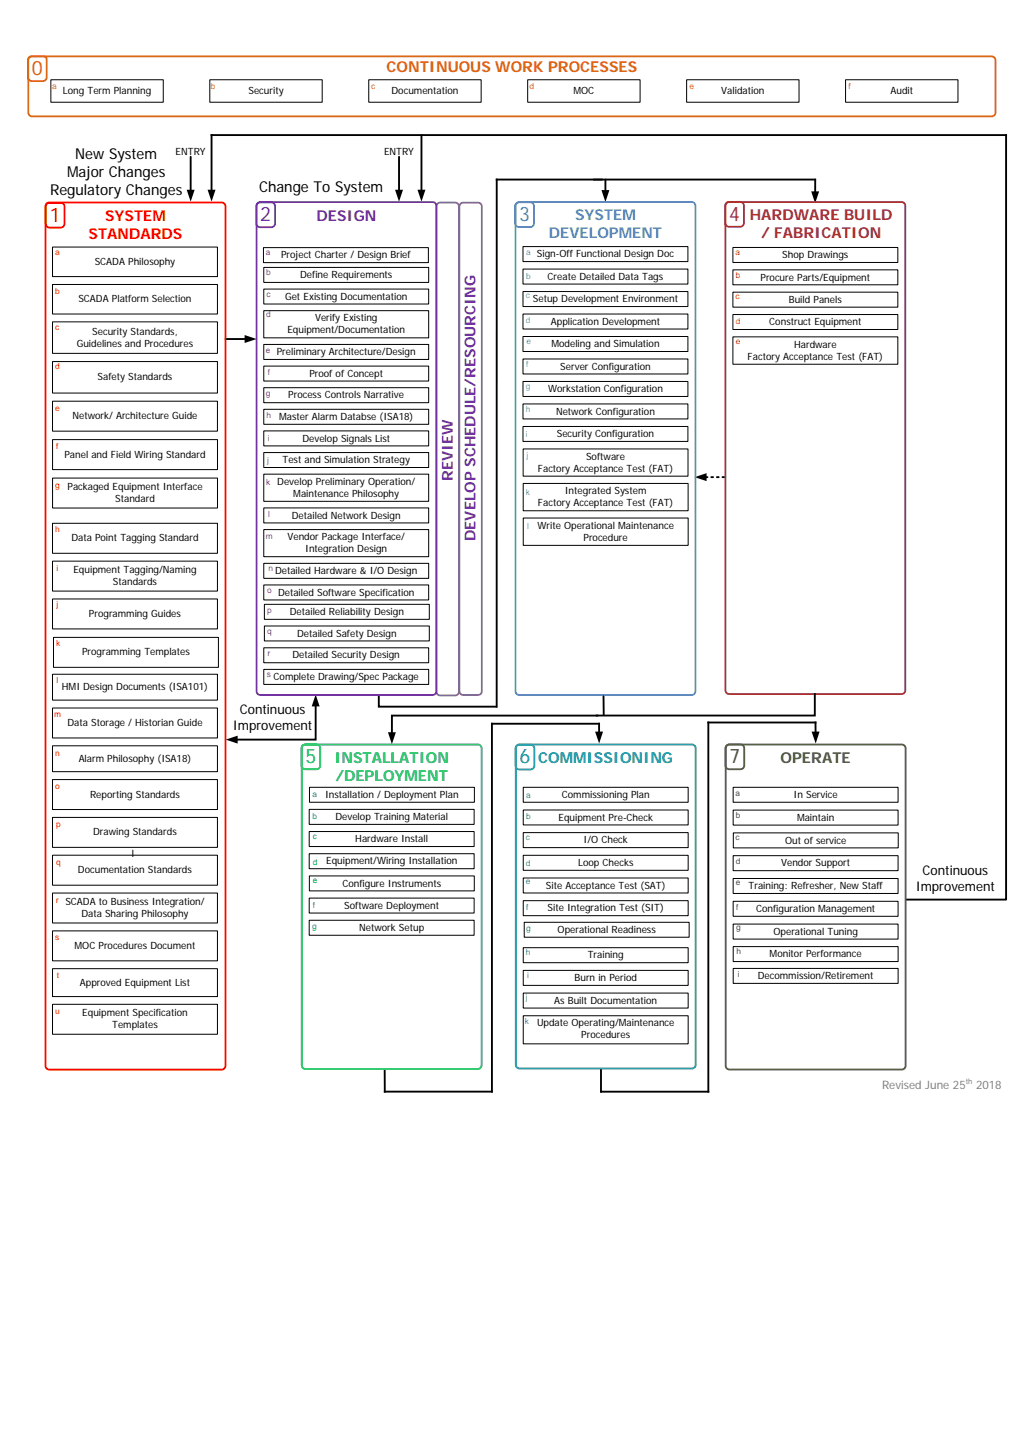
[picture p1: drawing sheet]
<svg xmlns="http://www.w3.org/2000/svg" width="420mm" height="594mm" viewBox="0 0 420 594" stroke-linecap="round" stroke-linejoin="round" font-family="sans-serif">
<path d="M172.9 55.5v22.8M412.8 55.5h-326v22.4M412.8 55.3v314h-40.9M78.2 64.3v14M163.7 64.3v14M203.8 73.7h43.1M248.4 73.7v4.8M92.5 139.2h8.3M245.8 300.4v-3.3h-44v151.1h-43.9l-.1-8.9" fill="none" stroke="#000" stroke-width=".77"/>
<path d="M76.6 77.9h3.3l-1.7 4.9zM85.2 77.9h3.2l-1.6 4.9zM162.1 77.9h3.3l-1.7 4.9zM171.3 77.9h3.3l-1.7 4.9zM246.8 78h3.2l-1.6 5zM100.4 137.6l4.9 1.6-4.9 1.6zM244.2 300.4h3.2l-1.6 4.9z" fill="#000"/>
<path d="M223.8 89.4h49.2v5.5h-49.2zM302.7 89.4h68.5v5.5h-68.5zM181.6 160.5h4.6v48.7h-4.6z" fill="none" stroke="#fff" stroke-width=".41"/>
<path d="M179.4 83.8l1.2-.6h6.2l.9 .3 .6 1.2v199.3l-.3 .9-1.2 .6-6.7-.1-.7-.5-.3-.9v-199.3z" fill="none" stroke="#7e649e" stroke-width=".74"/>
<path d="M21.5 101.4h67.7v12.2h-67.7z" fill="#fff"/>
<path d="M21.5 101.4h67.7v12.2h-67.7z" fill="none" stroke="#000" stroke-width=".41"/>
<path d="M214.6 101.2h67.7v6.2h-67.7z" fill="#fff"/>
<path d="M214.6 101.2h67.7v6.2h-67.7z" fill="none" stroke="#000" stroke-width=".41"/>
<path d="M214.6 110.5h67.7v6.1h-67.7z" fill="#fff"/>
<path d="M214.6 110.5h67.7v6.1h-67.7z" fill="none" stroke="#000" stroke-width=".41"/>
<path d="M214.6 119.7h67.7v6.2h-67.7z" fill="#fff"/>
<path d="M214.6 119.7h67.7v6.2h-67.7z" fill="none" stroke="#000" stroke-width=".41"/>
<path d="M214.6 128.9h67.7v6.2h-67.7z" fill="#fff"/>
<path d="M214.6 128.9h67.7v6.2h-67.7z" fill="none" stroke="#000" stroke-width=".41"/>
<path d="M214.6 138.2h67.7v6.1h-67.7z" fill="#fff"/>
<path d="M214.6 138.2h67.7v6.1h-67.7z" fill="none" stroke="#000" stroke-width=".41"/>
<path d="M214.6 147.4h67.7v6.1h-67.7z" fill="#fff"/>
<path d="M214.6 147.4h67.7v6.1h-67.7z" fill="none" stroke="#000" stroke-width=".41"/>
<path d="M214.6 156.6h67.7v6.2h-67.7z" fill="#fff"/>
<path d="M214.6 156.6h67.7v6.2h-67.7z" fill="none" stroke="#000" stroke-width=".41"/>
<path d="M214.6 165.8h67.7v6.2h-67.7z" fill="#fff"/>
<path d="M214.6 165.8h67.7v6.2h-67.7z" fill="none" stroke="#000" stroke-width=".41"/>
<path d="M191 109.8h4.6v115.4h-4.6z" fill="none" stroke="#fff" stroke-width=".41"/>
<path d="M189.1 83.5l.9-.3h6.2l.9 .3 .6 1.3v199l-.3 .9-1.2 .6-6.7-.1-.7-.5-.3-.9v-199z" fill="none" stroke="#7e649e" stroke-width=".74"/>
<path d="M214.6 175.1h67.7v6.1h-67.7z" fill="#fff"/>
<path d="M214.6 175.1h67.7v6.1h-67.7z" fill="none" stroke="#000" stroke-width=".41"/>
<path d="M300.7 101.6h67.7v6.2h-67.7z" fill="#fff"/>
<path d="M300.7 101.6h67.7v6.2h-67.7z" fill="none" stroke="#000" stroke-width=".41"/>
<path d="M300.7 110.8h67.7v6.1h-67.7z" fill="#fff"/>
<path d="M300.7 110.8h67.7v6.1h-67.7z" fill="none" stroke="#000" stroke-width=".41"/>
<path d="M300.7 120h67.7v6.1h-67.7z" fill="#fff"/>
<path d="M300.7 120h67.7v6.1h-67.7z" fill="none" stroke="#000" stroke-width=".41"/>
<path d="M300.7 129.1h67.7v6.2h-67.7z" fill="#fff"/>
<path d="M300.7 129.1h67.7v6.2h-67.7z" fill="none" stroke="#000" stroke-width=".41"/>
<path d="M300.7 138.3h67.7v11.2h-67.7z" fill="#fff"/>
<path d="M300.7 138.3h67.7v11.2h-67.7z" fill="none" stroke="#000" stroke-width=".41"/>
<path d="M243.8 73.7h90.7M334.5 73.8v4.8" fill="none" stroke="#000" stroke-width=".77"/>
<path d="M332.8 78.6h3.3l-1.6 4.9z" fill="#000"/>
<path d="M11.9 23.8l1.2-.6h393.8l1.3 .6 .3 .9v21.5l-.3 .9-1.3 .7h-393.8l-.9-.3-.6-1.3v-21.5z" fill="none" stroke="#d9680d" stroke-width=".74"/>
<path d="M214.7 184.3h67.6v11.2h-67.6z" fill="#fff"/>
<path d="M214.7 184.3h67.6v11.2h-67.6z" fill="none" stroke="#000" stroke-width=".41"/>
<path d="M151.3 32.7h46.1v9.3h-46.1z" fill="#fff"/>
<path d="M151.3 32.7h46.1v9.3h-46.1z" fill="none" stroke="#000" stroke-width=".41"/>
<path d="M281.7 32.7h46.2v9.3h-46.2z" fill="#fff"/>
<path d="M281.7 32.7h46.2v9.3h-46.2z" fill="none" stroke="#000" stroke-width=".41"/>
<path d="M346.9 32.7h46.2v9.3h-46.2z" fill="#fff"/>
<path d="M346.9 32.7h46.2v9.3h-46.2z" fill="none" stroke="#000" stroke-width=".41"/>
<path d="M20.9 32.7h46.1v9.3h-46.1z" fill="#fff"/>
<path d="M20.9 32.7h46.1v9.3h-46.1z" fill="none" stroke="#000" stroke-width=".41"/>
<path d="M86.1 32.7h46.1v9.3h-46.1z" fill="#fff"/>
<path d="M86.1 32.7h46.1v9.3h-46.1z" fill="none" stroke="#000" stroke-width=".41"/>
<path d="M216.5 32.7h46.1v9.3h-46.1z" fill="#fff"/>
<path d="M216.5 32.7h46.1v9.3h-46.1z" fill="none" stroke="#000" stroke-width=".41"/>
<path d="M12.1 23.4l.9-.3h4.6l1.3 .6 .3 .9v7.1l-.7 1.3-.9 .3h-4.6l-1.2-.7-.3-.9v-7.1z" fill="none" stroke="#ea700d" stroke-width=".74"/>
<path d="M19.1 83.9l1.2-.7h4.6l1.2 .7 .3 .9v7.1l-.6 1.3-.9 .3h-4.6l-1.2-.7-.3-.9v-7.1z" fill="none" stroke="#f00" stroke-width=".74"/>
<path d="M105.5 83.7l1.2-.6h4.6l1.3 .6 .3 .9v7.1l-.7 1.3-.9 .3h-4.6l-1.2-.6-.3-1v-7.1z" fill="none" stroke="#7030a0" stroke-width=".74"/>
<path d="M211.7 83.7l1.3-.6h4.6l1.2 .6 .3 .9v7.1l-.6 1.2-.9 .3h-4.6l-1.3-.6-.3-.9v-7.1z" fill="none" stroke="#548bd4" stroke-width=".74"/>
<path d="M297.9 83.5l1.2-.6h4.6l1.2 .6 .3 .9v7.1l-.6 1.3-.9 .3h-4.6l-1.2-.6-.3-1v-7.1z" fill="none" stroke="#923931" stroke-width=".74"/>
<path d="M203.8 73.7v216.4" fill="none" stroke="#000" stroke-width=".77"/>
<path d="M289.5 195.9h8" fill="none" stroke="#000" stroke-width=".77" stroke-dasharray=".8 1.5"/>
<path d="M285 195.9l4.9-1.6v3.2z" fill="#000"/>
<path d="M21.5 116.8h67.7v12.1h-67.7z" fill="#fff"/>
<path d="M21.5 116.8h67.7v12.1h-67.7z" fill="none" stroke="#000" stroke-width=".41"/>
<path d="M19.3 83.4l.9-.3h70.8l.9 .3 .5 .8 .1 353.4-.3 .9-.8 .6h-71.2l-.9-.2-.6-.8v-353.4z" fill="none" stroke="#f00" stroke-width=".74"/>
<path d="M129.5 290v13.7h-32M155.4 285.3v4.8h48.2M334.6 300.4v-3.8h-44v151.6h-43.9" fill="none" stroke="#000" stroke-width=".77"/>
<path d="M129.5 285.1l1.6 4.9h-3.2zM92.6 303.7l4.9-1.7v3.3zM333 300.4h3.3l-1.6 4.9z" fill="#000"/>
<path d="M298.3 83.2l.9-.2h70.7l.9 .2 .6 .8 .1 199.4-.3 .9-.8 .6h-71.2l-.9-.3-.6-.7-.1-199.4z" fill="none" stroke="#923931" stroke-width=".74"/>
<path d="M211.8 83.6l1.3-.6h70.7l.9 .2 .6 .8v199.8l-.3 .9-.7 .5-71.2 .1-.9-.3-.6-.7-.1-199.8z" fill="none" stroke="#548bd4" stroke-width=".74"/>
<path d="M105.9 83.3l.9-.3h70.7l.9 .3 .6 .7 .1 199.8-.3 .9-.8 .5-71.2 .1-.9-.3-.6-.7v-199.8z" fill="none" stroke="#7030a0" stroke-width=".74"/>
<path d="M21.5 132.1h67.7v13h-67.7z" fill="#fff"/>
<path d="M21.5 132.1h67.7v13h-67.7z" fill="none" stroke="#000" stroke-width=".41"/>
<path d="M21.5 148.4h67.7v13h-67.7z" fill="#fff"/>
<path d="M21.5 148.4h67.7v13h-67.7z" fill="none" stroke="#000" stroke-width=".41"/>
<path d="M108.1 101.7h67.7v6.1h-67.7z" fill="#fff"/>
<path d="M108.1 101.7h67.7v6.1h-67.7z" fill="none" stroke="#000" stroke-width=".41"/>
<path d="M246.6 438.9v9.3" fill="none" stroke="#000" stroke-width=".77"/>
<path d="M220.9 308.8h55.3v5.4h-55.3zM307 308.8h55.4v5.4h-55.4z" fill="none" stroke="#fff" stroke-width=".41"/>
<path d="M300.8 323.2h67.7v6.2h-67.7z" fill="#fff"/>
<path d="M300.8 323.2h67.7v6.2h-67.7z" fill="none" stroke="#000" stroke-width=".41"/>
<path d="M300.8 332.6h67.7v6.2h-67.7z" fill="#fff"/>
<path d="M300.8 332.6h67.7v6.2h-67.7z" fill="none" stroke="#000" stroke-width=".41"/>
<path d="M300.8 351.3h67.7v6.2h-67.7z" fill="#fff"/>
<path d="M300.8 351.3h67.7v6.2h-67.7z" fill="none" stroke="#000" stroke-width=".41"/>
<path d="M300.8 360.7h67.7v6.1h-67.7z" fill="#fff"/>
<path d="M300.8 360.7h67.7v6.1h-67.7z" fill="none" stroke="#000" stroke-width=".41"/>
<path d="M300.8 370h67.7v6.2h-67.7z" fill="#fff"/>
<path d="M300.8 370h67.7v6.2h-67.7z" fill="none" stroke="#000" stroke-width=".41"/>
<path d="M214.7 323.2h67.7v6.2h-67.7z" fill="#fff"/>
<path d="M214.7 323.2h67.7v6.2h-67.7z" fill="none" stroke="#000" stroke-width=".41"/>
<path d="M300.9 341.9h67.7v6.2h-67.7z" fill="#fff"/>
<path d="M300.9 341.9h67.7v6.2h-67.7z" fill="none" stroke="#000" stroke-width=".41"/>
<path d="M212.2 306l.9-.3h4.6l1.3 .7 .2 .9v7.1l-.6 1.2-.9 .3h-4.6l-1.2-.6-.3-.9v-7.1zM212.3 306l.9-.3h70.7l1.3 .6 .3 .9v129.9l-.7 1.3-.9 .3h-70.7l-1.3-.7-.3-.9v-129.9z" fill="none" stroke="#099" stroke-width=".74"/>
<path d="M298 306.3l1.2-.7h4.6l1.3 .7 .3 .9v7.1l-.7 1.2-.9 .3h-4.6l-1.2-.6-.3-.9v-7.1zM298.4 306l.9-.3h70.7l1.3 .6 .3 .9v130.4l-.7 1.2-.9 .3h-70.7l-1.3-.6-.2-.9v-130.4z" fill="none" stroke="#50632a" stroke-width=".74"/>
<path d="M124 306.3l1.2-.7h4.7l1.2 .7 .3 .9v7.1l-.6 1.2-.9 .3h-4.7l-1.2-.6-.3-.9v-7.1zM124.4 306l.9-.3h70.8l1.2 .6 .3 .9v130.1l-.6 1.3-.9 .3h-70.8l-1.2-.7-.3-.9v-130.1z" fill="none" stroke="#0dc44d" stroke-width=".74"/>
<path d="M127 323.2h67.6v6.2h-67.6z" fill="#fff"/>
<path d="M127 323.2h67.6v6.2h-67.6z" fill="none" stroke="#000" stroke-width=".41"/>
<path d="M126.9 332.3h67.6v6.2h-67.6z" fill="#fff"/>
<path d="M126.9 332.3h67.6v6.2h-67.6z" fill="none" stroke="#000" stroke-width=".41"/>
<path d="M126.9 341.4h67.6v6.2h-67.6z" fill="#fff"/>
<path d="M126.9 341.4h67.6v6.2h-67.6z" fill="none" stroke="#000" stroke-width=".41"/>
<path d="M126.9 350.5h67.6v6.2h-67.6z" fill="#fff"/>
<path d="M126.9 350.5h67.6v6.2h-67.6z" fill="none" stroke="#000" stroke-width=".41"/>
<path d="M126.9 368.7h67.6v6.2h-67.6z" fill="#fff"/>
<path d="M126.9 368.7h67.6v6.2h-67.6z" fill="none" stroke="#000" stroke-width=".41"/>
<path d="M126.9 377.8h67.6v6.2h-67.6z" fill="#fff"/>
<path d="M126.9 377.8h67.6v6.2h-67.6z" fill="none" stroke="#000" stroke-width=".41"/>
<path d="M126.9 359.6h67.7v6.2h-67.7z" fill="#fff"/>
<path d="M126.9 359.6h67.7v6.2h-67.7z" fill="none" stroke="#000" stroke-width=".41"/>
<path d="M214.7 351.2h67.7v6.1h-67.7z" fill="#fff"/>
<path d="M214.7 351.2h67.7v6.1h-67.7z" fill="none" stroke="#000" stroke-width=".41"/>
<path d="M214.7 360.5h67.7v6.1h-67.7z" fill="#fff"/>
<path d="M214.7 360.5h67.7v6.1h-67.7z" fill="none" stroke="#000" stroke-width=".41"/>
<path d="M214.7 341.8h67.7v6.2h-67.7z" fill="#fff"/>
<path d="M214.7 341.8h67.7v6.2h-67.7z" fill="none" stroke="#000" stroke-width=".41"/>
<path d="M214.7 332.5h67.7v6.2h-67.7z" fill="#fff"/>
<path d="M214.7 332.5h67.7v6.2h-67.7z" fill="none" stroke="#000" stroke-width=".41"/>
<path d="M245.1 293.8h-84.3v6.9M247.6 285.8l.1 7.5M334.3 284.9v8.9h-89.4" fill="none" stroke="#000" stroke-width=".77"/>
<path d="M159.2 300.6h3.2l-1.6 4.9z" fill="#000"/>
<path d="M108.2 118.7h67.7v6.1h-67.7z" fill="#fff"/>
<path d="M108.2 118.7h67.7v6.1h-67.7z" fill="none" stroke="#000" stroke-width=".41"/>
<path d="M108.2 127.5h67.7v11.2h-67.7z" fill="#fff"/>
<path d="M108.2 127.5h67.7v11.2h-67.7z" fill="none" stroke="#000" stroke-width=".41"/>
<path d="M108.2 141.4h67.7v6.2h-67.7z" fill="#fff"/>
<path d="M108.2 141.4h67.7v6.2h-67.7z" fill="none" stroke="#000" stroke-width=".41"/>
<path d="M108.2 159.2h67.7v6.1h-67.7z" fill="#fff"/>
<path d="M108.2 159.2h67.7v6.1h-67.7z" fill="none" stroke="#000" stroke-width=".41"/>
<path d="M108.2 150.3h67.7v6.1h-67.7z" fill="#fff"/>
<path d="M108.2 150.3h67.7v6.1h-67.7z" fill="none" stroke="#000" stroke-width=".41"/>
<path d="M108.2 176.9h67.7v6.2h-67.7z" fill="#fff"/>
<path d="M108.2 176.9h67.7v6.2h-67.7z" fill="none" stroke="#000" stroke-width=".41"/>
<path d="M108.2 185.8h67.7v6.1h-67.7z" fill="#fff"/>
<path d="M108.2 185.8h67.7v6.1h-67.7z" fill="none" stroke="#000" stroke-width=".41"/>
<path d="M108.2 208.5h67.7v6.2h-67.7z" fill="#fff"/>
<path d="M108.2 208.5h67.7v6.2h-67.7z" fill="none" stroke="#000" stroke-width=".41"/>
<path d="M108.2 231.3h67.7v6.1h-67.7z" fill="#fff"/>
<path d="M108.2 231.3h67.7v6.1h-67.7z" fill="none" stroke="#000" stroke-width=".41"/>
<path d="M108.2 240.2h67.7v6.1h-67.7z" fill="#fff"/>
<path d="M108.2 240.2h67.7v6.1h-67.7z" fill="none" stroke="#000" stroke-width=".41"/>
<path d="M108.2 194.7h67.7v11.1h-67.7z" fill="#fff"/>
<path d="M108.2 194.7h67.7v11.1h-67.7z" fill="none" stroke="#000" stroke-width=".41"/>
<path d="M108.2 217.4h67.7v11.2h-67.7z" fill="#fff"/>
<path d="M108.2 217.4h67.7v11.2h-67.7z" fill="none" stroke="#000" stroke-width=".41"/>
<path d="M108.2 168h67.7v6.2h-67.7z" fill="#fff"/>
<path d="M108.2 168h67.7v6.2h-67.7z" fill="none" stroke="#000" stroke-width=".41"/>
<path d="M108.2 274.8h67.7v6.2h-67.7z" fill="#fff"/>
<path d="M108.2 274.8h67.7v6.2h-67.7z" fill="none" stroke="#000" stroke-width=".41"/>
<path d="M108.2 266h67.7v6.1h-67.7z" fill="#fff"/>
<path d="M108.2 266h67.7v6.1h-67.7z" fill="none" stroke="#000" stroke-width=".41"/>
<path d="M108.5 257h67.6v6.1h-67.6z" fill="#fff"/>
<path d="M108.5 257h67.6v6.1h-67.6z" fill="none" stroke="#000" stroke-width=".41"/>
<path d="M108.5 248.1h67.6v6.2h-67.6z" fill="#fff"/>
<path d="M108.5 248.1h67.6v6.2h-67.6z" fill="none" stroke="#000" stroke-width=".41"/>
<path d="M108.2 109.8h67.7v6.2h-67.7z" fill="#fff"/>
<path d="M108.2 109.8h67.7v6.2h-67.7z" fill="none" stroke="#000" stroke-width=".41"/>
<path d="M214.7 198.5h67.6v11.2h-67.6z" fill="#fff"/>
<path d="M214.7 198.5h67.6v11.2h-67.6z" fill="none" stroke="#000" stroke-width=".41"/>
<path d="M300.8 397.6h67.7v6.1h-67.7z" fill="#fff"/>
<path d="M300.8 397.6h67.7v6.1h-67.7z" fill="none" stroke="#000" stroke-width=".41"/>
<path d="M300.8 379.4h67.7v6.2h-67.7z" fill="#fff"/>
<path d="M300.8 379.4h67.7v6.2h-67.7z" fill="none" stroke="#000" stroke-width=".41"/>
<path d="M300.8 388.6h67.7v6.2h-67.7z" fill="#fff"/>
<path d="M300.8 388.6h67.7v6.2h-67.7z" fill="none" stroke="#000" stroke-width=".41"/>
<path d="M214.7 389.1h67.7v6.1h-67.7z" fill="#fff"/>
<path d="M214.7 389.1h67.7v6.1h-67.7z" fill="none" stroke="#000" stroke-width=".41"/>
<path d="M214.7 398.4h67.7v6.2h-67.7z" fill="#fff"/>
<path d="M214.7 398.4h67.7v6.2h-67.7z" fill="none" stroke="#000" stroke-width=".41"/>
<path d="M214.7 407.7h67.7v6.2h-67.7z" fill="#fff"/>
<path d="M214.7 407.7h67.7v6.2h-67.7z" fill="none" stroke="#000" stroke-width=".41"/>
<path d="M214.7 417h67.7v11.6h-67.7z" fill="#fff"/>
<path d="M214.7 417h67.7v11.6h-67.7z" fill="none" stroke="#000" stroke-width=".41"/>
<path d="M214.7 369.8h67.7v6.1h-67.7z" fill="#fff"/>
<path d="M214.7 369.8h67.7v6.1h-67.7z" fill="none" stroke="#000" stroke-width=".41"/>
<path d="M215.1 378.7h67.7v6.1h-67.7z" fill="#fff"/>
<path d="M215.1 378.7h67.7v6.1h-67.7z" fill="none" stroke="#000" stroke-width=".41"/>
<path d="M214.7 212.7h67.7v11.2h-67.7z" fill="#fff"/>
<path d="M214.7 212.7h67.7v11.2h-67.7z" fill="none" stroke="#000" stroke-width=".41"/>
<path d="M21.5 214.8h67.7v12.4h-67.7z" fill="#fff"/>
<path d="M21.5 214.8h67.7v12.4h-67.7z" fill="none" stroke="#000" stroke-width=".41"/>
<path d="M21.5 230.4h67.7v12.3h-67.7z" fill="#fff"/>
<path d="M21.5 230.4h67.7v12.3h-67.7z" fill="none" stroke="#000" stroke-width=".41"/>
<path d="M21.5 245.9h67.7v12.3h-67.7z" fill="#fff"/>
<path d="M21.5 245.9h67.7v12.3h-67.7z" fill="none" stroke="#000" stroke-width=".41"/>
<path d="M21.5 276.8h67.7v10.6h-67.7z" fill="#fff"/>
<path d="M21.5 276.8h67.7v10.6h-67.7z" fill="none" stroke="#000" stroke-width=".41"/>
<path d="M21.5 290.7h67.7v12.3h-67.7z" fill="#fff"/>
<path d="M21.5 290.7h67.7v12.3h-67.7z" fill="none" stroke="#000" stroke-width=".41"/>
<path d="M21.5 306.2h67.7v10.6h-67.7z" fill="#fff"/>
<path d="M21.5 306.2h67.7v10.6h-67.7z" fill="none" stroke="#000" stroke-width=".41"/>
<path d="M21.5 320.1h67.7v12.3h-67.7z" fill="#fff"/>
<path d="M21.5 320.1h67.7v12.3h-67.7z" fill="none" stroke="#000" stroke-width=".41"/>
<path d="M21.5 335.6h67.7v12.3h-67.7z" fill="#fff"/>
<path d="M21.5 335.6h67.7v12.3h-67.7z" fill="none" stroke="#000" stroke-width=".41"/>
<path d="M21.5 351.1h67.7v12.3h-67.7z" fill="#fff"/>
<path d="M21.5 351.1h67.7v12.3h-67.7z" fill="none" stroke="#000" stroke-width=".41"/>
<path d="M21.5 382.2h67.7v12.3h-67.7z" fill="#fff"/>
<path d="M21.5 382.2h67.7v12.3h-67.7z" fill="none" stroke="#000" stroke-width=".41"/>
<path d="M21.5 397.7h67.7v11.5h-67.7z" fill="#fff"/>
<path d="M21.5 397.7h67.7v11.5h-67.7z" fill="none" stroke="#000" stroke-width=".41"/>
<path d="M21.5 366.6h67.7v12.3h-67.7z" fill="#fff"/>
<path d="M21.5 366.6h67.7v12.3h-67.7z" fill="none" stroke="#000" stroke-width=".41"/>
<path d="M21.5 412.3h67.7v12.3h-67.7z" fill="#fff"/>
<path d="M21.5 412.3h67.7v12.3h-67.7z" fill="none" stroke="#000" stroke-width=".41"/>
<path d="M21.9 261.7h67.7v12.3h-67.7z" fill="#fff"/>
<path d="M21.9 261.7h67.7v12.3h-67.7z" fill="none" stroke="#000" stroke-width=".41"/>
<path d="M21.5 164.7h67.7v12.3h-67.7z" fill="#fff"/>
<path d="M21.5 164.7h67.7v12.3h-67.7z" fill="none" stroke="#000" stroke-width=".41"/>
<path d="M21.6 180.5h67.6v12.3h-67.6z" fill="#fff"/>
<path d="M21.6 180.5h67.6v12.3h-67.6z" fill="none" stroke="#000" stroke-width=".41"/>
<path d="M21.6 196.3h67.6v12.3h-67.6z" fill="#fff"/>
<path d="M21.6 196.3h67.6v12.3h-67.6z" fill="none" stroke="#000" stroke-width=".41"/>
<text font-size="8.2" fill="#ea700d" x="13.1" y="30.8">0</text>
<text font-size="8.2" fill="#f00" x="20.4" y="91">1</text>
<text font-size="8.2" fill="#7030a0" x="106.8" y="90.8">2</text>
<text font-size="8.2" fill="#548bd4" x="213" y="90.7">3</text>
<text font-size="8.2" fill="#923931" x="299.2" y="90.6">4</text>
<text font-size="8.2" fill="#0dc44d" x="125.3" y="313.3">5</text>
<text font-size="8.2" fill="#009a9a" x="213.2" y="313.4">6</text>
<text font-size="8.2" fill="#50632a" x="299.3" y="313.3">7</text>
<text font-size="6.2" fill="#e46c0a" x="158.6" y="29.6">CONTINUOUS WORK PROCESSES</text>
<g font-size="6.2">
<text x="30.9" y="65.3">New System</text>
<text x="27.5" y="72.7">Major Changes</text>
<text x="20.5" y="80.1">Regulatory Changes</text>
<text x="106.3" y="78.8">Change To System</text>
</g>
<g font-size="6.2" fill="#f00">
<text x="43.1" y="90.9">SYSTEM</text>
<text x="36.3" y="98.3">STANDARDS</text>
</g>
<g font-size="6.2" fill="#7030a0">
<text x="129.9" y="90.8">DESIGN</text>
<text x="185.8" y="197.6" transform="rotate(-90 185.8 197.6)">REVIEW</text>
<text x="195.2" y="222.2" transform="rotate(-90 195.2 222.2)">DEVELOP SCHEDULE/RESOURCING</text>
</g>
<g font-size="6.2" fill="#548bd4">
<text x="236" y="90.3">SYSTEM</text>
<text x="225.2" y="97.7">DEVELOPMENT</text>
</g>
<g font-size="6.2" fill="#923931">
<text x="307.7" y="90.3">HARDWARE BUILD</text>
<text x="312.3" y="97.7">/ FABRICATION</text>
</g>
<g font-size="6.2" fill="#0dc44d">
<text x="137.2" y="313.1">INSTALLATION</text>
<text x="137.6" y="320.4">/DEPLOYMENT</text>
</g>
<text font-size="6.2" fill="#009a9a" x="220.9" y="313.3">COMMISSIONING</text>
<text font-size="6.2" fill="#50632a" x="320.3" y="313.3">OPERATE</text>
<g font-size="5.5">
<text x="98.4" y="293.1">Continuous</text>
<text x="95.6" y="299.6">Improvement</text>
<text x="378.5" y="359.2">Continuous</text>
<text x="375.8" y="365.7">Improvement</text>
</g>
<g font-size="4.8" fill="#7e7e7e">
<text x="361.9" y="447.2">Revised June 25</text>
<text x="400.5" y="447.2">2018</text>
</g>
<g font-size="4.1">
<text x="25.8" y="38.6">Long Term Planning</text>
<text x="101.9" y="38.6">Security</text>
<text x="160.7" y="38.6">Documentation</text>
<text x="235.3" y="38.6">MOC</text>
<text x="295.9" y="38.6">Validation</text>
<text x="365.4" y="38.6">Audit</text>
<text x="72.1" y="63.6">ENTRY</text>
<text x="157.6" y="63.6">ENTRY</text>
<text x="115.3" y="106">Project Charter / Design Brief</text>
<text x="220.3" y="105.6">Sign-Off Functional Design Doc</text>
<text x="321" y="106">Shop Drawings</text>
<text x="38.9" y="108.7">SCADA Philosophy</text>
<text x="123.1" y="114.2">Define Requirements</text>
<text x="224.7" y="114.9">Create Detailed Data Tags</text>
<text x="312" y="115.2">Procure Parts/Equipment</text>
<text x="32.2" y="124.1">SCADA Platform Selection</text>
<text x="117" y="123.1">Get Existing Documentation</text>
<text x="218.7" y="124.1">Setup Development Environment</text>
<text x="323.7" y="124.3">Build Panels</text>
<text x="129.3" y="131.9">Verify Existing</text>
<text x="37.9" y="137.4">Security Standards,</text>
<text x="117.9" y="136.9">Equipment/Documentation</text>
<text x="226" y="133.3">Application Development</text>
<text x="315.7" y="133.5">Construct Equipment</text>
<text x="31.5" y="142.3">Guidelines and Procedures</text>
<text x="226.3" y="142.5">Modeling and Simulation</text>
<text x="325.8" y="142.7">Hardware</text>
<text x="113.6" y="145.8">Preliminary Architecture/Design</text>
<text x="306.8" y="147.6">Factory Acceptance Test (FAT)</text>
<text x="126.9" y="154.7">Proof of Concept</text>
<text x="229.9" y="151.8">Server Configuration</text>
<text x="40" y="156.1">Safety Standards</text>
<text x="224.9" y="161">Workstation Configuration</text>
<text x="118.3" y="163.6">Process Controls Narrative</text>
<text x="29.7" y="172.1">Network/ Architecture Guide</text>
<text x="114.5" y="172.4">Master Alarm Databse (ISA18)</text>
<text x="228.2" y="170.2">Network Configuration</text>
<text x="228.5" y="179.3">Security Configuration</text>
<text x="124.1" y="181.3">Develop Signals List</text>
<text x="26.4" y="187.9">Panel and Field Wiring Standard</text>
<text x="115.9" y="190.2">Test and Simulation Strategy</text>
<text x="240.5" y="188.7">Software</text>
<text x="220.7" y="193.6">Factory Acceptance Test (FAT)</text>
<text x="27.7" y="201.2">Packaged Equipment Interface</text>
<text x="113.8" y="199.1">Develop Preliminary Operation/</text>
<text x="120.4" y="204">Maintenance Philosophy</text>
<text x="231.8" y="202.9">Integrated System</text>
<text x="47.3" y="206.1">Standard</text>
<text x="220.7" y="207.8">Factory Acceptance Test (FAT)</text>
<text x="119.7" y="212.9">Detailed Network Design</text>
<text x="117.9" y="221.8">Vendor Package Interface/</text>
<text x="220.6" y="217.1">Write Operational Maintenance</text>
<text x="239.4" y="222">Procedure</text>
<text x="29.3" y="222.2">Data Point Tagging Standard</text>
<text x="125.3" y="226.7">Integration Design</text>
<text x="30.1" y="235.3">Equipment Tagging/Naming</text>
<text x="112.9" y="235.7">Detailed Hardware &amp; I/O Design</text>
<text x="46.4" y="240.2">Standards</text>
<text x="114.1" y="244.5">Detailed Software Specification</text>
<text x="36.5" y="253.3">Programming Guides</text>
<text x="118.9" y="252.5">Detailed Reliability Design</text>
<text x="121.9" y="261.4">Detailed Safety Design</text>
<text x="33.7" y="269.1">Programming Templates</text>
<text x="120" y="270.3">Detailed Security Design</text>
<text x="112.2" y="279.2">Complete Drawing/Spec Package</text>
<text x="25.4" y="283.4">HMI Design Documents (ISA101)</text>
<text x="27.7" y="298.1">Data Storage / Historian Guide</text>
<text x="32.3" y="312.8">Alarm Philosophy (ISA18)</text>
<text x="36.9" y="327.4">Reporting Standards</text>
<text x="133.4" y="327.6">Installation / Deployment Plan</text>
<text x="230.5" y="327.6">Commissioning Plan</text>
<text x="325.6" y="327.6">In Service</text>
<text x="137.6" y="336.7">Develop Training Material</text>
<text x="229.1" y="336.9">Equipment Pre-Check</text>
<text x="327" y="337">Maintain</text>
<text x="38.2" y="343">Drawing Standards</text>
<text x="145.8" y="345.8">Hardware Install</text>
<text x="239.5" y="346.2">I/O Check</text>
<text x="322.2" y="346.3">Out of service</text>
<text x="54.1" y="351.8">l</text>
<text x="32" y="358.5">Documentation Standards</text>
<text x="133.8" y="354.9">Equipment/Wiring Installation</text>
<text x="237.2" y="355.6">Loop Checks</text>
<text x="320.5" y="355.7">Vendor Support</text>
<text x="140.5" y="364">Configure Instruments</text>
<text x="224" y="364.8">Site Acceptance Test (SAT)</text>
<text x="307.1" y="365.1">Training: Refresher, New Staff</text>
<text x="26.8" y="371.6">SCADA to Business Integration/</text>
<text x="33.4" y="376.5">Data Sharing Philosophy</text>
<text x="141.2" y="373.1">Software Deployment</text>
<text x="224.7" y="374.2">Site Integration Test (SIT)</text>
<text x="310.2" y="374.4">Configuration Management</text>
<text x="147.4" y="382.2">Network Setup</text>
<text x="228.8" y="383">Operational Readiness</text>
<text x="317.4" y="383.8">Operational Tuning</text>
<text x="30.6" y="389.6">MOC Procedures Document</text>
<text x="241.2" y="393.5">Training</text>
<text x="315.8" y="393">Monitor Performance</text>
<text x="311" y="402">Decommission/Retirement</text>
<text x="32.8" y="404.7">Approved Equipment List</text>
<text x="235.8" y="402.8">Burn in Period</text>
<text x="227.4" y="412.1">As Built Documentation</text>
<text x="33.8" y="417.3">Equipment Specification</text>
<text x="46" y="422.2">Templates</text>
<text x="220.3" y="421.4">Update Operating/Maintenance</text>
<text x="238.5" y="426.3">Procedures</text>
</g>
<g font-size="3.4" fill="#ea700d">
<text x="21.4" y="36.5">a</text>
<text x="86.5" y="36.5">b</text>
<text x="152.3" y="36.5">c</text>
<text x="217.3" y="36.5">d</text>
<text x="282.9" y="36.5">e</text>
<text x="348.2" y="36.5">f</text>
</g>
<g font-size="3.4" fill="#f00">
<text x="22.6" y="104.8">a</text>
<text x="22.6" y="120.7">b</text>
<text x="22.7" y="135.3">c</text>
<text x="22.6" y="151.6">d</text>
<text x="22.6" y="168.8">e</text>
<text x="23.1" y="184.5">f</text>
<text x="22.6" y="200.3">g</text>
<text x="22.6" y="218.5">h</text>
<text x="23.2" y="234.6">i</text>
<text x="23.2" y="249.4">j</text>
<text x="23.1" y="265.1">k</text>
<text x="23.2" y="280.2">l</text>
<text x="22.2" y="294.5">m</text>
<text x="22.6" y="310.4">n</text>
<text x="22.6" y="324">o</text>
<text x="23.1" y="339.7">p</text>
<text x="23.1" y="355.1">q</text>
<text x="23" y="370.6">r</text>
<text x="22.7" y="386.1">s</text>
<text x="23.3" y="401.5">t</text>
<text x="22.6" y="416.2">u</text>
</g>
<g font-size="3.4" fill="#7030a0">
<text x="109.1" y="104.8">a</text>
<text x="109.2" y="112.9">b</text>
<text x="109.3" y="122.1">c</text>
<text x="109.2" y="130.3">d</text>
<text x="109.1" y="144.8">e</text>
<text x="109.8" y="154">f</text>
<text x="109.1" y="162.5">g</text>
<text x="109.3" y="171.4">h</text>
<text x="109.9" y="181.2">i</text>
<text x="109.7" y="190">j</text>
<text x="109.2" y="199">k</text>
<text x="110" y="212.2">l</text>
<text x="109" y="221.2">m</text>
<text x="110.1" y="234.6">n</text>
<text x="109.6" y="243.6">o</text>
<text x="109.6" y="251.7">p</text>
<text x="109.6" y="260.1">q</text>
<text x="109.7" y="269.5">r</text>
<text x="109.5" y="277.9">s</text>
</g>
<g font-size="3.4" fill="#548bd4">
<text x="215.9" y="104.7">a</text>
<text x="215.9" y="114.4">b</text>
<text x="215.7" y="122.4">c</text>
<text x="215.7" y="132.6">d</text>
<text x="216" y="141.1">e</text>
<text x="215.9" y="150.8">f</text>
<text x="215.7" y="159.5">g</text>
<text x="215.7" y="169">h</text>
<text x="215.8" y="179.5">i</text>
<text x="216" y="188.2">j</text>
<text x="215.8" y="203.1">k</text>
<text x="216.3" y="217.3">l</text>
</g>
<g font-size="3.4" fill="#9c4a09">
<text x="301.7" y="104.7">a</text>
<text x="302" y="114.2">b</text>
<text x="301.8" y="122.6">c</text>
<text x="301.9" y="133.1">d</text>
<text x="301.9" y="141.1">e</text>
</g>
<g font-size="3.4" fill="#0dc44d">
<text x="128.2" y="327.2">a</text>
<text x="128.2" y="336.1">b</text>
<text x="128.3" y="344.6">c</text>
<text x="128.3" y="355.1">d</text>
<text x="128.3" y="362.5">e</text>
<text x="128.3" y="372.8">f</text>
<text x="128.1" y="381.3">g</text>
</g>
<g font-size="3.4" fill="#31859b">
<text x="215.9" y="327.4">a</text>
<text x="215.9" y="336.4">b</text>
<text x="215.7" y="344.8">c</text>
<text x="215.7" y="355.4">d</text>
<text x="215.7" y="363.1">e</text>
<text x="215.9" y="373.5">f</text>
<text x="215.9" y="382.4">g</text>
<text x="215.7" y="392.3">h</text>
<text x="216.3" y="401.5">i</text>
<text x="215.8" y="410.7">j</text>
<text x="215.3" y="420.5">k</text>
</g>
<g font-size="3.4" fill="#50632a">
<text x="301.7" y="326.9">a</text>
<text x="302" y="335.9">b</text>
<text x="301.8" y="344.8">c</text>
<text x="301.9" y="354.8">d</text>
<text x="301.9" y="363.3">e</text>
<text x="302.1" y="373.5">f</text>
<text x="302.1" y="382">g</text>
<text x="302.1" y="391.7">h</text>
<text x="302.7" y="401">i</text>
</g>
<text font-size="3.1" fill="#7e7e7e" x="396.2" y="445.1">th</text>
</svg>
